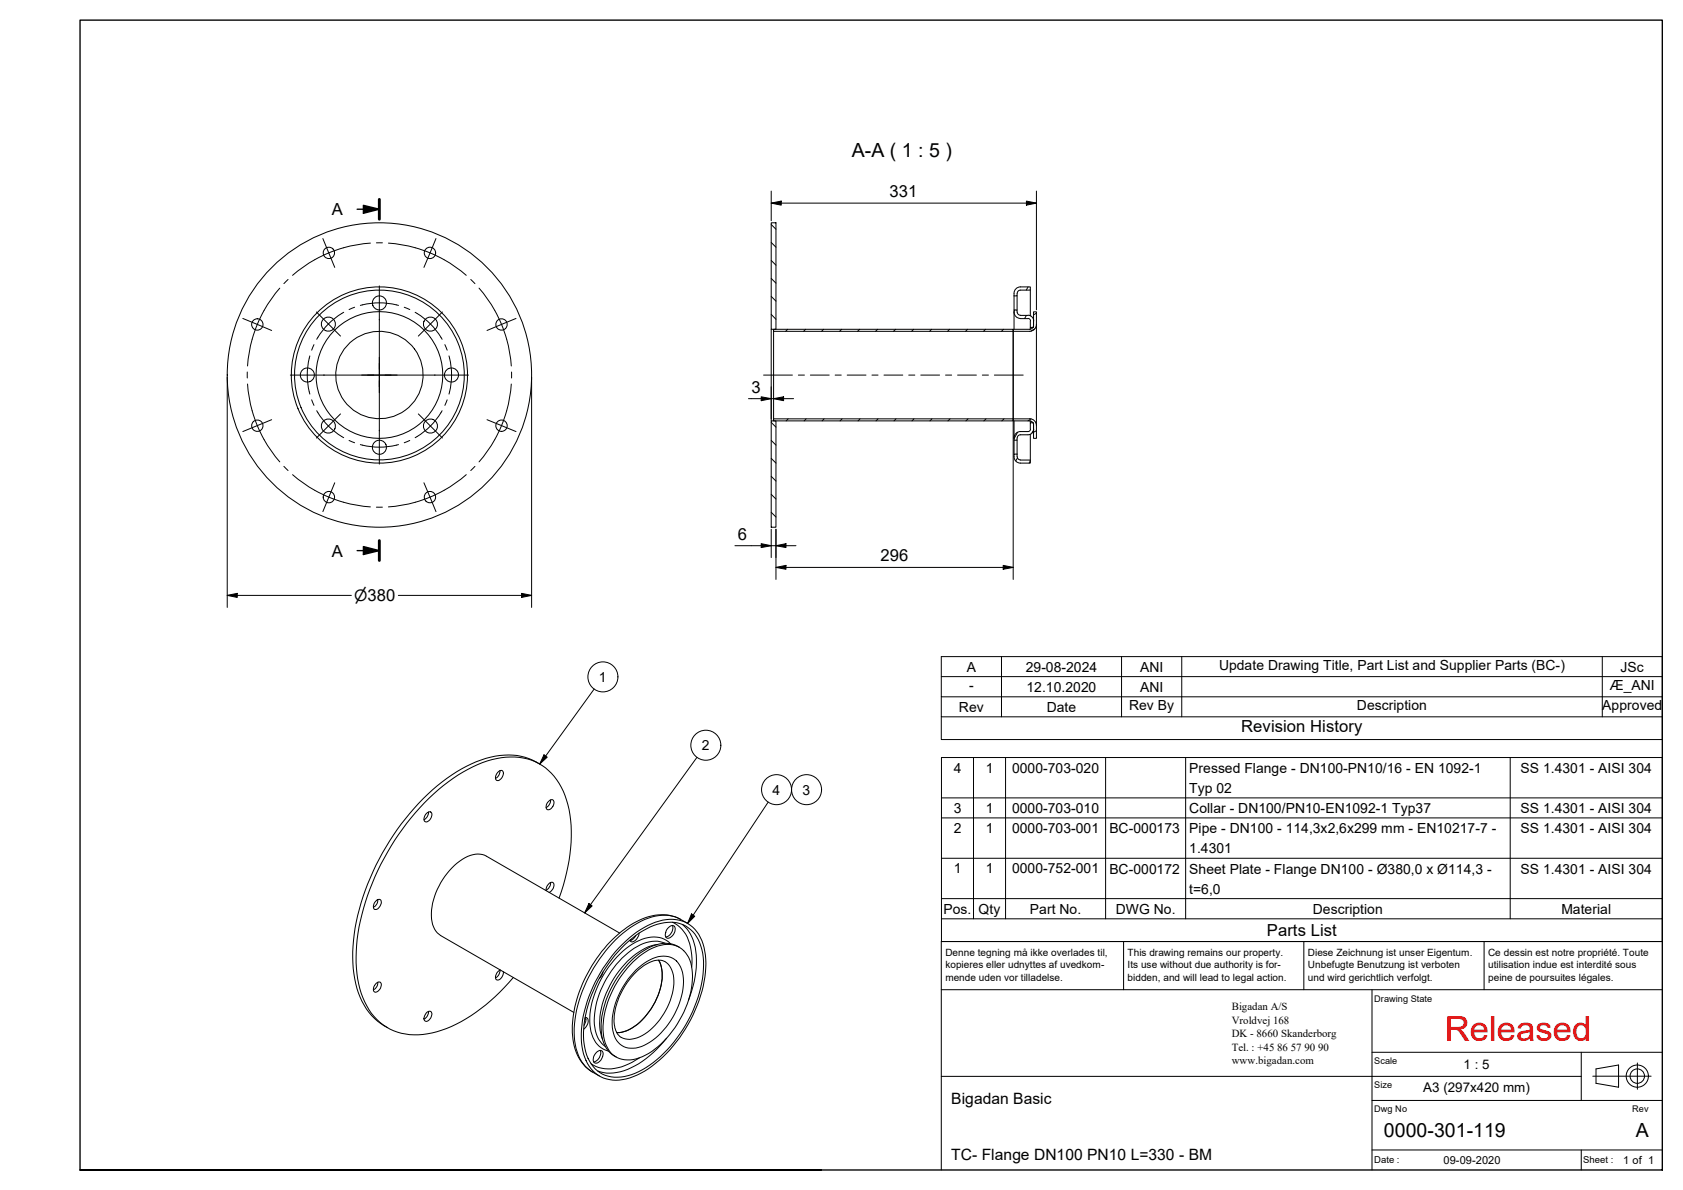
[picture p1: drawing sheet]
<svg xmlns="http://www.w3.org/2000/svg" width="420mm" height="297mm" viewBox="0 0 420 297" stroke-linecap="round" stroke-linejoin="round" font-family="sans-serif">
<!-- layer: Hatch -->
<g fill="none" stroke="#000" stroke-width=".25">
<path d="M192.5 56l1.2 1.2M192.5 78.5l1.2 1.2M192.5 74l1.2 1.2M192.5 69.5l1.2 1.2M192.5 65l1.2 1.2M192.5 60.5l1.2 1.2M253.4 77.4l-.2 .4M256.2 78.7l-.4 .8M256.7 71.6l-.5 .8M258.7 78.2l-.7 .4M196.6 82.2l-.5 .5M201.1 82.2l-.5 .5"/>
<path d="M205.6 82.2l-.5 .5M210.1 82.2l-.5 .5M214.6 82.2l-.5 .5M219.1 82.2l-.5 .5M223.6 82.2l-.5 .5M228.1 82.2l-.5 .5M232.6 82.2l-.5 .5M237.1 82.2l-.5 .5M241.6 82.2l-.6 .5M246 82.2l-.5 .5M250.5 82.2l-.5 .5M258.3 82.1l-1 .6"/>
<path d="M192.5 118.9l1.2 1.2M192.5 114.4l1.2 1.2M192.5 109.9l1.2 1.2M192.5 105.4l1.2 1.2M196.8 104.5l-.5 .6M201.3 104.5l-.6 .6M205.7 104.5l-.5 .6M210.2 104.5l-.5 .6M214.7 104.5l-.5 .6M219.2 104.5l-.5 .6M223.7 104.5l-.5 .6M228.2 104.5l-.5 .6"/>
<path d="M232.7 104.5l-.5 .6M237.2 104.5l-.6 .6M241.7 104.5l-.6 .6M246.2 104.5l-.6 .6M250.7 104.5l-.6 .6M254 114.3l-.4 .7M254 107.9l-.8 1.6M257.2 115.1l-.3 .5M257.4 104.6l-.8 .5M257.9 107.6l-.3 .4M258.7 107.5l-.7 .4M192.5 127.9l1.2 1.2"/>
<path d="M192.5 123.4l1.2 1.2"/>
</g>
<!-- layer: Visible -->
<g fill="none" stroke="#000" stroke-width=".25">
<path d="M192.5 55.6h1.2v26.6h-1.2zM253.2 77.9a1.59 1.59 0 0 0 1.5 1.6M253.9 77.9v-.5h-.7v4.8M253.9 73.2v.7h-.7M253.9 73.9v3.5M254 77.9a.78 .78 0 0 0 .7 .8M254.7 78.7h1.9a1.42 1.42 0 0 1 1.5 1.4M254.7 79.5h2.2l.4 .6M254.7 71.6h2.5v.8h-2.5M254.7 72.4a.78 .78 0 0 0-.7 .8M254.7 71.6a1.59 1.59 0 0 0-1.5 1.6v4.2M257.2 72.4v6.5"/>
<path d="M192.5 82.2v22.9M193.1 82.2h59.8v.5h-59.8zM193.1 82.7v21.8M252.9 82.7v21.8M257 82.2h-4.1v.5h4.1M257.2 80.1v1.6h.8v-1.6M257.2 81.7v.5M258.7 81a1.71 1.71 0 0 1-1.7 1.7M258.7 81v-3.2h-.7v3.4a.99 .99 0 0 1-1 1M258.7 81v25.2M192.5 105.1h1.2v26.5h-1.2zM193.1 104.5h59.8v.6h-59.8z"/>
<path d="M253.2 105.1v4.8h.7v-.6M253.2 109.9v3.5M253.9 113.4h-.7a1.74 1.74 0 0 0 1.5 2.2M253.9 109.9v4.1M254 114a.78 .78 0 0 0 .7 .8M254.7 114.8h2.5v.8h-2.5M254.7 107.7a1.59 1.59 0 0 0-1.5 1.6M254.7 108.5a.78 .78 0 0 0-.7 .8M257 105.1a.99 .99 0 0 1 1 1v3.3h.7v-3.2M257 104.5a1.71 1.71 0 0 1 1.7 1.7M257 104.5h-4.1v.6h4.1M257.2 107.1v-1.6h.8v1.6"/>
<path d="M257.2 105.1v.4M257.2 108.4v6.4M257.3 107.1l-.4 .6h-2.2M258.1 107.1a1.42 1.42 0 0 1-1.5 1.4h-1.9M124.4 192.6a.74 .74 0 0 1 1.1-.1 .74 .74 0 0 1 .1 1.1 1.32 1.32 0 0 1-1.7 1.1 1.66 1.66 0 0 1 .5-2.1zM124.8 192.3a2 2 0 0 1-1.1 2M134.7 190.7a16.2 16.2 0 0 0-14.6-1 44 44 0 0 0-18.9 14.7 58.9 58.9 0 0 0-13.1 33.2 23.7 23.7 0 0 0 4 15.1l2.2 2.2 2.5 1.6M137.5 199.7a2.2 2.2 0 0 1-1.1 1.9M106.7 202.8a.7 .7 0 0 1 1 0 .7 .7 0 0 1 0 1 1.43 1.43 0 0 1-1.7 1.2 1.7 1.7 0 0 1 .7-2.2zM107 202.7a2.13 2.13 0 0 1-1.2 1.9M136.7 200.3a.89 .89 0 0 1 1.5-.4 1.64 1.64 0 0 1-1.6 2.1l-.3-.5zM93.8 225a.79 .79 0 0 1 1.2-.4 .79 .79 0 0 1 0 1.2 1.21 1.21 0 0 1-1.7 1.1l-.1-.8z"/>
<path d="M94.3 224.6a1.99 1.99 0 0 1-1.1 1.9M136.4 222.3a1.95 1.95 0 0 1 1.4-2.1 1.39 1.39 0 0 1-.3 2.3l-.4 .2M137.5 220.3a2.2 2.2 0 0 1-1.1 1.9M139.6 224.2a41 41 0 0 0 2.2-23.3 14.8 14.8 0 0 0-10.1-11.5 21.5 21.5 0 0 0-16.1 3.3 57.7 57.7 0 0 0-22 26.1 46.7 46.7 0 0 0-4.3 25.5 16.1 16.1 0 0 0 9 13 18.2 18.2 0 0 0 14.4-1.1 45.4 45.4 0 0 0 15.4-12.2M154.5 236.6a20.3 20.3 0 0 1 12.6-7.1 8.3 8.3 0 0 1 8.7 7 26.2 26.2 0 0 1-2.8 16.9 31.8 31.8 0 0 1-13.9 14.9 9.7 9.7 0 0 1-10.4-.4 12.1 12.1 0 0 1-3.6-9.9 34.8 34.8 0 0 1 9.4-21.4zM154.7 232.9l-33.2-19.2a6 6 0 0 0-6.7 1.3 17.7 17.7 0 0 0-7.1 14.4 5.3 5.3 0 0 0 2.3 4.1l33.3 19.2M155.2 236.6a19.4 19.4 0 0 1 11.5-6.4 7.9 7.9 0 0 1 8.5 6.8 25.7 25.7 0 0 1-2.8 16.6 30.2 30.2 0 0 1-13.9 14.3 8.9 8.9 0 0 1-9.9-1.1 12.8 12.8 0 0 1-2.8-10.3 34.1 34.1 0 0 1 9.4-19.9zM157.4 234.5l.3 .1M158.7 233.5l-.5 .8-1 .5M159.6 232.9a2.3 2.3 0 0 1-2 2.2l-.4-.4M164.4 239.7a10.7 10.7 0 0 1-.5 9.6 14.8 14.8 0 0 1-8.1 8.2l-1.8 .3M166.7 231.8a1.1 1.1 0 0 1 1.7-.5 2.22 2.22 0 0 1-1.9 2.9 1.47 1.47 0 0 1 0-2.1z"/>
<path d="M167.9 231a2.31 2.31 0 0 1-1.7 2.9M169.6 236.5a7.5 7.5 0 0 0-8.2 .4 24.3 24.3 0 0 0-11.3 19.7 7.4 7.4 0 0 0 3.7 7.2M171.7 230.5a11.5 11.5 0 0 0-12.8-.4 32.7 32.7 0 0 0-14.9 19.3 20.6 20.6 0 0 0 .1 13.9 10.5 10.5 0 0 0 5.5 5.3M93.9 245.5a.75 .75 0 0 1 1.1-.3 .75 .75 0 0 1 .1 1.2 1.35 1.35 0 0 1-1.7 1.1 1.71 1.71 0 0 1 .5-2zM94.3 245.2a1.99 1.99 0 0 1-1.1 1.9M106.4 252.8a.75 .75 0 0 1 1.1-.4 .75 .75 0 0 1 .2 1.1 1.41 1.41 0 0 1-1.6 1.3 1.58 1.58 0 0 1 .3-2zM107 252.5a2.13 2.13 0 0 1-1.2 1.9M124.8 242.2a1.99 1.99 0 0 1-1.1 1.9M124.9 242.1a1.76 1.76 0 0 0-.9 2.5 1.7 1.7 0 0 0 1.6-2M145.8 255.9l.4-.9-.1-1.1a1.28 1.28 0 0 1 .3 2.3l-.7 .7M146 254.3l.3 .2M150.5 242.6l-.3 .9-.6 .7"/>
<path d="M158 240.1a13 13 0 0 1 9.2-4.4 6.3 6.3 0 0 1 5.6 6.3 23.3 23.3 0 0 1-7 17.8 13.4 13.4 0 0 1-9.2 4.8 5.8 5.8 0 0 1-5.7-5 21 21 0 0 1 4.3-16.2zM166 240a5.3 5.3 0 0 0-5.4 1.1 18 18 0 0 0-7.3 14.4l.4 1.7a3.1 3.1 0 0 0 1.4 1.7M148.9 262.7a.92 .92 0 0 1 1.4-.4 .92 .92 0 0 1 .2 1.4 1.73 1.73 0 0 1-2.2 1.5 2.11 2.11 0 0 1 .6-2.5zM149.9 262.2a2.31 2.31 0 0 1-1.7 2.9"/>
<circle cx="82.1" cy="63.1" r="1.42"/>
<circle cx="94.7" cy="75.6" r="1.76"/>
<circle cx="107.3" cy="63.1" r="1.42"/>
<circle cx="64.2" cy="81" r="1.42"/>
<circle cx="76.7" cy="93.6" r="1.76"/>
<circle cx="82" cy="80.9" r="1.76"/>
<circle cx="94.7" cy="93.6" r="15.8"/>
<circle cx="94.7" cy="93.6" r="10.9"/>
<circle cx="94.7" cy="93.6" r="21.2"/>
<circle cx="94.7" cy="93.6" r="22"/>
<circle cx="94.7" cy="93.6" r="38"/>
<circle cx="107.5" cy="80.9" r="1.76"/>
<circle cx="112.7" cy="93.6" r="1.76"/>
<circle cx="125.2" cy="81" r="1.42"/>
<circle cx="64.2" cy="106.3" r="1.42"/>
<circle cx="82" cy="106.3" r="1.76"/>
<circle cx="94.7" cy="111.6" r="1.76"/>
<circle cx="107.5" cy="106.3" r="1.76"/>
<circle cx="125.2" cy="106.3" r="1.42"/>
<circle cx="82.1" cy="124.1" r="1.42"/>
<circle cx="107.3" cy="124.1" r="1.42"/>
</g>
<!-- layer: Visible Narrow -->
<path d="M164 235.8a15.6 15.6 0 0 0-9.4 6.5 21.3 21.3 0 0 0-4.8 14.9l.6 2.2M166 235.4a8.6 8.6 0 0 0-8.5 1.9 23.3 23.3 0 0 0-9.1 18.4 7.3 7.3 0 0 0 2.7 5.5M167.4 235.6a6.6 6.6 0 0 0-7.9-.8 23.2 23.2 0 0 0-11.1 13.4 15.3 15.3 0 0 0-.4 10.8 5.6 5.6 0 0 0 3.9 3.4M167.9 230.2a8.7 8.7 0 0 1 4.7 7.1l.2 2-.1 2.1M169.9 229.5a10.4 10.4 0 0 0-9.8 .4 33.5 33.5 0 0 0-15.2 18.7 21.5 21.5 0 0 0-.5 14.8l.8 1.5 .9 1.3 1.8 1.4M170.3 230.7a11.5 11.5 0 0 1 3.6 9.8 26.9 26.9 0 0 1-2 9.2M158.7 242.1a11 11 0 0 1 7-3.4 4.8 4.8 0 0 1 4.8 4.7 19.1 19.1 0 0 1-6.8 15.7 8.4 8.4 0 0 1-7.4 2.4 5.3 5.3 0 0 1-3.4-5 19.2 19.2 0 0 1 5.8-14.4zM166 240a6.7 6.7 0 0 1 2 7.2 16.3 16.3 0 0 1-9 11.9l-1.8 .3-1.1-.1-1-.4M166.4 259.2a21.9 21.9 0 0 1-12.4 8.5l-2.5 .2-2.3-.6M159.6 264.1a11.9 11.9 0 0 1-10.8 2.1l-1.3-.7" fill="none" stroke="#000" stroke-width=".25"/>
<!-- layer: Section Line -->
<path d="M94.7 49.8v4.9M94.7 134.9v5" fill="none" stroke="#000" stroke-width=".72"/>
<path d="M89.2 52.2h5.5M90.7 51.3l4 .9-4 1zM89.2 137.4h5.5M90.7 136.4l4 1-4 1z" fill="none" stroke="#000" stroke-width=".34"/>
<path d="M90.7 51.3l4 .9-4 1zM90.7 136.4l4 1-4 1z" fill="#000"/>
<!-- layer: Symbol -->
<g fill="none" stroke="#000" stroke-width=".25">
<path d="M148.3 172l-13.6 18.7M235 178.9v5.7h180v-5.7M235 173.9v5h180M235 168.9h180M250 163.9v15M280 163.9v15M295 163.9v15M400 163.9v15M415 173.9h-180v-10h180v15M135.8 188.4l.8 .6-1.9 1.7zM174 189l-28 38.9M235 199.2h180"/>
<path d="M243 189.1v40.2M251 189.1v40.2M276 189.1v40.2M296 189.1v40.2M377 189.1v40.2M191.8 200.2l-20.1 30.3M235 204.2h180M235 214.2h180M147 225.5l.8 .6-1.8 1.8zM172.6 228.1l.8 .6-1.7 1.8zM235 224.3h180v-35.2h-180v40.2M235 229.3v5.7h180v-5.7"/>
<path d="M415 224.3v5h-180"/>
<circle cx="150.5" cy="169" r="3.7"/>
<circle cx="176.2" cy="186" r="3.7"/>
<circle cx="193.9" cy="197.1" r="3.7"/>
<circle cx="201.4" cy="197.1" r="3.7"/>
</g>
<!-- layer: Border -->
<path d="M20 5h395v287h-395zM205 292h-185h185" fill="none" stroke="#000" stroke-width=".34"/>
<!-- layer: Title -->
<g fill="none" stroke="#000" stroke-width=".25">
<path d="M280.5 235v12M325.5 235v12M370.5 235v12M415 235h-180v57M235 247h180M342.5 247v45M235 268.7h159.8M342.5 274.7h72.5M342.5 262.7h72.5M394.8 262.7v12M397.6 268.6h14.6M398.4 266.8l5.7-1v5.6l-5.7-1z"/>
<path d="M408.8 265.3v6.6M342.5 287h72.5M394.8 287v5"/>
<circle cx="408.7" cy="268.6" r="2.77"/>
<circle cx="408.7" cy="268.6" r="1.8"/>
</g>
<!-- layer: Dimension -->
<g fill="none" stroke="#000" stroke-width=".25">
<path d="M192.5 50.7l2.5-.5v1zM192.5 47.7v7.4M192.5 50.7h66.2M256.2 50.2l2.5 .5-2.5 .5zM258.7 47.7v29.6M56.7 94.1v57.5M132.7 94.1v57.5M186.9 99.5h11.2M190 99l2.5 .5-2.5 .5zM192.5 96.5v8M193.1 99.5l2.5-.5v1zM252.9 105v39.6"/>
<path d="M183.5 136.2h15.2M190 135.7l2.5 .5-2.5 .5zM192.5 132.1v7.1M193.7 136.2l2.5-.5v1zM193.7 132.1v12.5M56.7 148.6l2.5-.5v1zM56.7 148.6h31M99.4 148.6h33.3M130.2 148.1l2.5 .5-2.5 .5zM193.7 141.6l2.5-.5v1zM193.7 141.6h59.2M250.4 141.1l2.5 .5-2.5 .5z"/>
</g>
<path d="M192.5 50.7l2.5-.5v1zM256.2 50.2l2.5 .5-2.5 .5zM193.1 99.5l2.5-.5v1zM190 99l2.5 .5-2.5 .5zM190 135.7l2.5 .5-2.5 .5zM193.7 136.2l2.5-.5v1zM56.7 148.6l2.5-.5v1zM130.2 148.1l2.5 .5-2.5 .5zM193.7 141.6l2.5-.5v1zM250.4 141.1l2.5 .5-2.5 .5z" fill="#000"/>
<!-- layer: Center Mark -->
<g fill="none" stroke="#000" stroke-width=".25">
<path d="M80.6 59.5l3 7.2M108.8 59.5l-3 7.2M60.6 79.5l7.2 3M79 77.9l6 6M94.7 71.4v8.5M94.7 79.7v27.9M110.4 77.9l-6 6M128.8 79.5l-7.2 3M72.5 93.6h8.5M80.8 93.6h27.8M108.5 93.6h8.5M67.8 104.8l-7.2 2.9"/>
<path d="M85 103.3l-6 6M94.7 107.4v8.5M104.4 103.3l6 6M121.6 104.8l7.2 2.9M83.6 120.5l-3 7.2M105.8 120.5l3 7.2"/>
</g>
<!-- layer: Centerline -->
<g fill="none" stroke="#000" stroke-width=".25">
<path d="M69.9 71.9a33 33 0 0 0-8.1 19.5M71.9 69.7l-1 1.1M85.8 78a18 18 0 0 0-6.7 6.7M88.5 76.7l-1.4 .6M90 76.2a18 18 0 0 1 9.5 0M92.5 60.7a33 33 0 0 0-19.5 8M95.5 60.6h-1.5M97 60.7a33 33 0 0 1 19.4 8M100.9 76.7l1.4 .6M103.6 78a18 18 0 0 1 6.8 6.7M117.5 69.7l1.1 1.1M119.6 71.9a33 33 0 0 1 8 19.5"/>
<path d="M61.7 92.9v1.5M61.8 95.9a33 33 0 0 0 8 19.4M77.3 88.8a18 18 0 0 0 0 9.6M77.8 99.8l.6 1.4M78.4 86l-.6 1.4M111.1 86l.5 1.4M111.6 99.8l-.5 1.4M112.1 88.8a18 18 0 0 1 0 9.6M127.6 95.9a33 33 0 0 1-8 19.4M127.7 92.9v1.5M190.6 93.6h7.2M199.3 93.6h1.5"/>
<path d="M202.3 93.6h4.7M208.5 93.6h1.5M211.5 93.6h4.7M217.7 93.6h1.5M220.7 93.6h4.7M226.9 93.6h1.5M229.9 93.6h4.7M236.1 93.6h1.5M239.1 93.6h4.7M245.2 93.6h1.6M248.2 93.6h7.2M70.9 116.4l1 1.1"/>
<path d="M73 118.5a33 33 0 0 0 19.5 8M79.1 102.5l.3 .5M79.4 103a18 18 0 0 0 6.4 6.3M87.1 109.9l1.4 .6M90 111a18 18 0 0 0 9.5 0M102.3 109.9l-1.4 .6M110.1 103a18 18 0 0 1-6.5 6.3M110.4 102.5l-.3 .5M116.4 118.5a33 33 0 0 1-19.4 8M118.6 116.4l-1.1 1.1M94 126.6h1.5"/>
</g>
<!-- layer: Symbol -->
<path d="M135.8 188.4l.8 .6-1.9 1.7zM147 225.5l.8 .6-1.8 1.8zM172.6 228.1l.8 .6-1.7 1.8z" fill="#000"/>
<text font-size="8.6" fill="#f00" x="360.7" y="259.7">Released</text>
<g font-size="4.9">
<text x="212.6" y="39.1">A-A ( 1 : 5 )</text>
<text x="345.5" y="283.7">0000-301-119</text>
<text x="408.3" y="283.8">A</text>
</g>
<g font-size="4.1">
<text x="82.8" y="53.7">A</text>
<text x="222" y="49.3">331</text>
<text x="187.6" y="98.1">3</text>
<text x="184.2" y="134.7">6</text>
<text x="82.8" y="138.9">A</text>
<text x="219.8" y="140.2">296</text>
<text x="309.9" y="182.8">Revision History</text>
<text x="316.3" y="233.7">Parts List</text>
</g>
<g font-size="3.9">
<text x="88.4" y="150.1">⌀380</text>
<text x="237.5" y="275.5">Bigadan Basic</text>
<text x="237.5" y="289.5">TC- Flange DN100 PN10 L=330 - BM</text>
</g>
<g font-size="3.5">
<text x="241.3" y="167.6">A</text>
<text x="256.1" y="167.6">29-08-2024</text>
<text x="284.6" y="167.6">ANI</text>
<text x="304.3" y="167.3">Update Drawing Title, Part List and Supplier Parts (BC-)</text>
<text x="404.6" y="167.6">JSc</text>
<text x="149.5" y="170.2">1</text>
<text x="241.9" y="172.3">-</text>
<text x="256.2" y="172.7">12.10.2020</text>
<text x="284.6" y="172.7">ANI</text>
<text x="401.9" y="172.3">Æ_ANI</text>
<text x="239.4" y="177.7">Rev</text>
<text x="261.3" y="177.7">Date</text>
<text x="281.9" y="177.3">Rev By</text>
<text x="338.8" y="177.3">Description</text>
<text x="400" y="177.3">Approved</text>
<text x="175.2" y="187.3">2</text>
<text x="238.1" y="192.9">4</text>
<text x="246.1" y="192.9">1</text>
<text x="252.6" y="192.9">0000-703-020</text>
<text x="296.9" y="192.9">Pressed Flange - DN100-PN10/16 - EN 1092-1</text>
<text x="296.9" y="197.9">Typ 02</text>
<text x="379.6" y="192.9">SS 1.4301 - AISI 304</text>
<text x="192.9" y="198.4">4</text>
<text x="200.4" y="198.4">3</text>
<text x="238.1" y="202.9">3</text>
<text x="246.1" y="202.9">1</text>
<text x="252.6" y="202.9">0000-703-010</text>
<text x="296.9" y="202.9">Collar - DN100/PN10-EN1092-1 Typ37</text>
<text x="379.6" y="202.9">SS 1.4301 - AISI 304</text>
<text x="238.1" y="208">2</text>
<text x="246.1" y="208">1</text>
<text x="252.6" y="208">0000-703-001</text>
<text x="276.9" y="208">BC-000173</text>
<text x="296.9" y="208">Pipe - DN100 - 114,3x2,6x299 mm - EN10217-7 -</text>
<text x="379.6" y="208">SS 1.4301 - AISI 304</text>
<text x="296.9" y="213">1.4301</text>
<text x="238.1" y="218">1</text>
<text x="246.1" y="218">1</text>
<text x="252.6" y="218">0000-752-001</text>
<text x="276.9" y="218">BC-000172</text>
<text x="296.9" y="218">Sheet Plate - Flange DN100 - Ø380,0 x Ø114,3 -</text>
<text x="379.6" y="218">SS 1.4301 - AISI 304</text>
<text x="296.9" y="223.1">t=6,0</text>
<text x="235.5" y="228.1">Pos.</text>
<text x="244.3" y="228.1">Qty</text>
<text x="257.1" y="228.1">Part No.</text>
<text x="278.6" y="228.1">DWG No.</text>
<text x="327.8" y="228.1">Description</text>
<text x="389.8" y="228.1">Material</text>
</g>
<g font-size="3.3">
<text x="365.4" y="266.9">1 : 5</text>
<text x="355.3" y="272.5">A3 (297x420 mm)</text>
</g>
<g font-size="2.8">
<text x="360.3" y="290.5">09-09-2020</text>
<text x="405.3" y="290.5">1 of 1</text>
</g>
<g font-size="2.7">
<text x="307.5" y="252">Bigadan A/S</text>
<text x="307.5" y="255.5">Vroldvej 168</text>
<text x="307.5" y="262.3">Tel. : +45</text>
<text x="307.5" y="258.9">DK - 8660 Skanderborg</text>
<text x="318.9" y="262.3">86</text>
<text x="322.2" y="262.3">57</text>
<text x="325.6" y="262.3">90</text>
<text x="329.1" y="262.3">90</text>
<text x="307.5" y="265.7">www.bigadan.com</text>
</g>
<g font-size="2.5">
<text x="236" y="238.5">Denne tegning må ikke overlades til,</text>
<text x="281.5" y="238.5">This drawing remains our property.</text>
<text x="326.5" y="238.5">Diese Zeichnung ist unser Eigentum.</text>
<text x="371.5" y="238.5">Ce dessin est notre propriété. Toute</text>
<text x="236" y="241.6">kopieres eller udnyttes af uvedkom-</text>
<text x="236" y="244.8">mende uden vor tilladelse.</text>
<text x="281.5" y="244.8">bidden, and will lead to legal action.</text>
<text x="281.5" y="241.6">Its use without due authority is for-</text>
<text x="326.5" y="241.6">Unbefugte Benutzung ist verboten</text>
<text x="326.5" y="244.8">und wird gerichtlich verfolgt.</text>
<text x="371.5" y="241.6">utilisation indue est interdité sous</text>
<text x="371.5" y="244.8">peine de poursuites légales.</text>
</g>
<g font-size="2.4">
<text x="343.1" y="290.4">Date :</text>
<text x="395.2" y="290.4">Sheet :</text>
</g>
<g font-size="2.3">
<text x="343.1" y="250">Drawing State</text>
<text x="343.1" y="265.7">Scale</text>
<text x="343.1" y="271.7">Size</text>
<text x="343.1" y="277.7">Dwg No</text>
<text x="407.5" y="277.7">Rev</text>
</g>
</svg>
